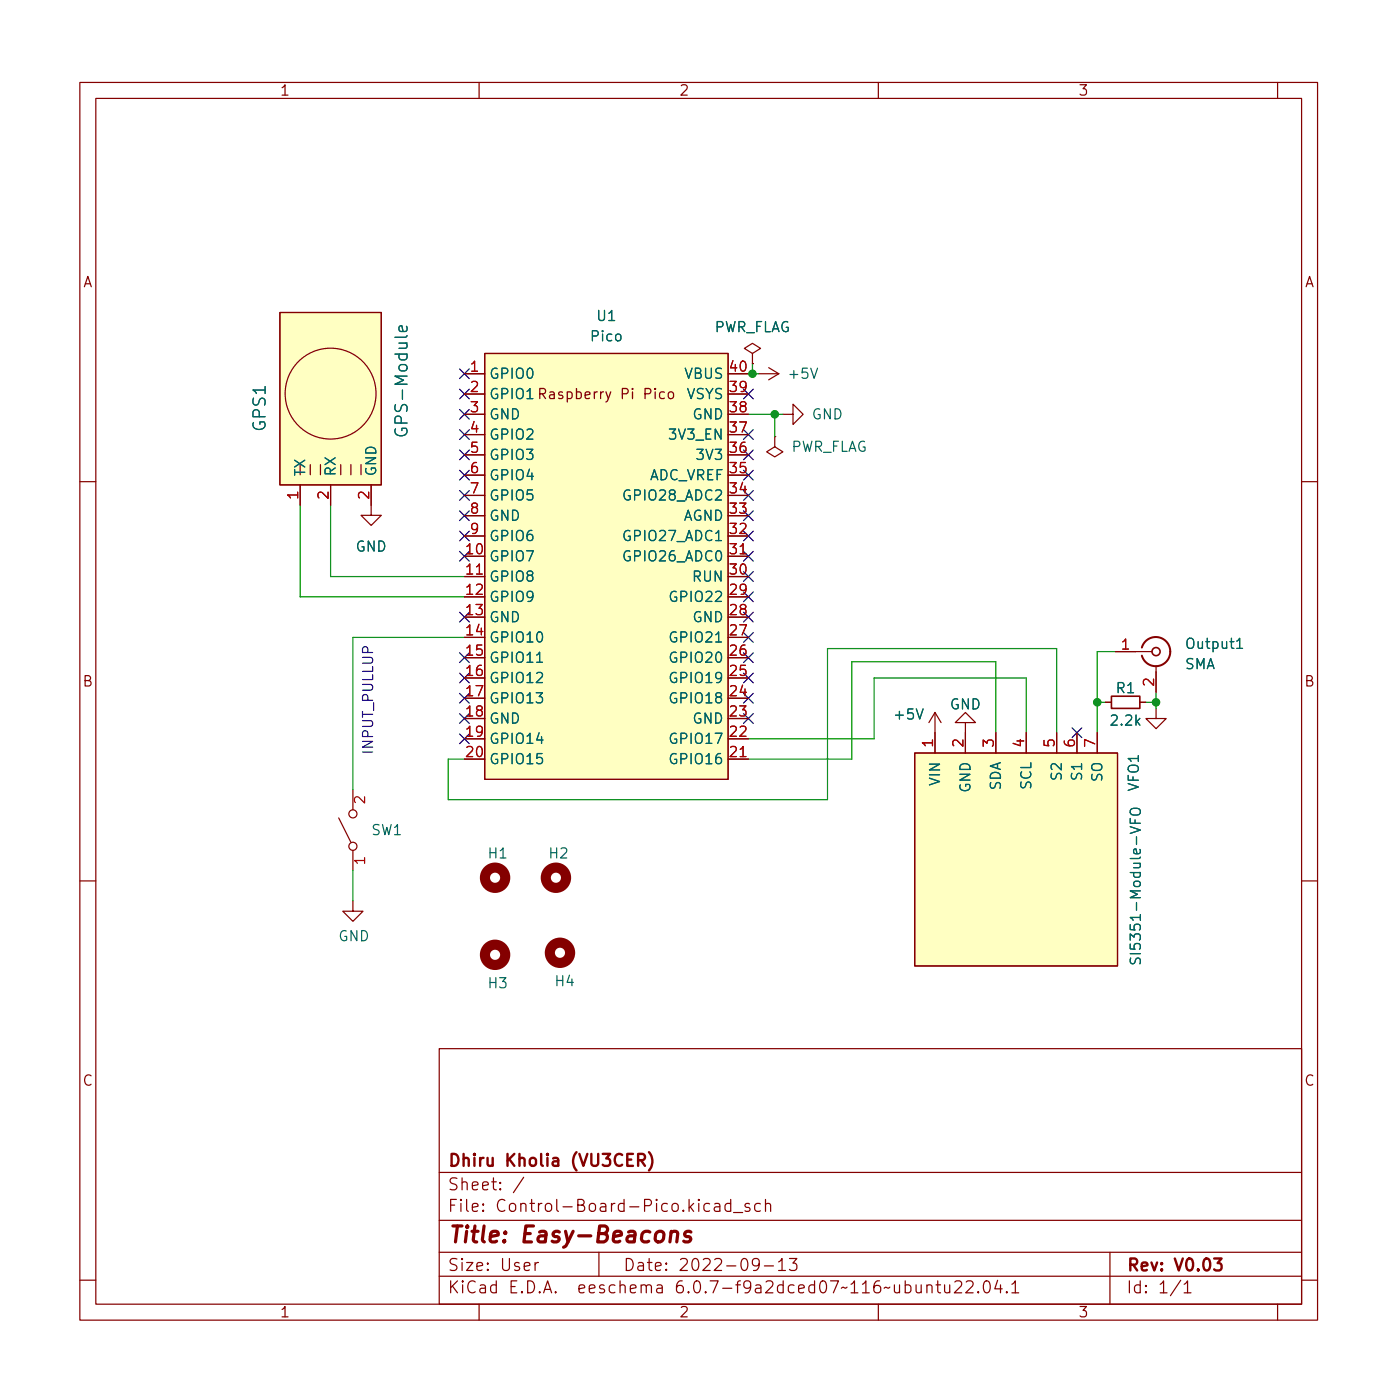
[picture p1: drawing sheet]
<svg xmlns="http://www.w3.org/2000/svg" width="175mm" height="175mm" viewBox="0 0 175 175" stroke-linecap="round" stroke-linejoin="round" font-family="sans-serif">
<g fill="none" stroke="#840000" stroke-width=".15">
<path d="M10 10.3h155v155h-155zM12 12.3h151v151h-151zM60 10.3v2M110 10.3v2M160 10.3v2M35.1 39.1h12.7v21.6h-12.7zM38.9 58.2v1.3M40.1 58.2v1.3M42.7 58.2v1.3M43.9 58.2v1.3M58.2 46.8h2.5M58.2 49.3h2.5"/>
<path d="M58.2 51.9h2.5M58.2 54.4h2.5M58.2 57h2.5M58.2 59.5h2.5M60.7 44.3h30.5v53.3h-30.5zM94.2 44.3l1-.7-1-.6-1 .6 1 .7v1.2M94.2 45.5h.1M95 46.8h2.5M96.3 46l1.2 .8M97 54.7v1.3l1 .6-1 .6-1-.6 1-.6M97 54.7h.1M97.5 46.8l-1.2 .8"/>
<path d="M98 51.9h1.3v-1.3l1.3 1.3-1.3 1.3v-1.3M10 60.3h2M37.6 60.7v2.6M41.4 60.7v2.6M46.5 60.7v3.8h1.3l-1.3 1.3-1.3-1.3h1.3M58.2 72.2h2.5M58.2 62h2.5M58.2 64.6h2.5M58.2 67.1h2.5M91.2 69.7h2.5M163 60.3h2M44.2 98.9v2.5"/>
<path d="M91.2 95.1h2.5M114.6 94.3h25.4v26.7h-25.4zM117.1 89.2v5.1M117.1 89.2l-.8 1.3M117.1 89.2l.8 1.3M120.9 90.5h1.3l-1.3-1.3-1.3 1.3h1.3v3.8M124.7 91.8v2.5M128.5 91.8v2.5M132.3 91.8v2.5M134.9 91.8v2.5M137.4 91.8v2.5M138.4 88h.8"/>
<path d="M139.7 81.6h4.6M142.7 88h.8M144.8 88.7v1.3h1.2l-1.2 1.3-1.3-1.3h1.3M144.8 83.4v3.3M10 110.3h2M42.4 102.4l1.5 3.1M44.2 112.8v1.3h1.3l-1.3 1.3-1.3-1.3h1.3M44.2 106.5v2.5M163 110.3h2M55 131.3h108v32h-108zM55 159.8h108M55 156.8h108"/>
<path d="M55 152.8h108M55 146.8h108M65.6 147.4l-1.3 2M67 158.1v1M67.4 158.1a.38 .38 0 0 0-.4 .3M75 156.8v3M88.9 150.8l-.5-.1-.2 .3v.4l.1 .2 .1 .1 .5-.1M89.5 150.8l.2-.1 .4 .1 .1 .9M90.2 151.1h-.5a.29 .29 0 0 0-.3 .3 .29 .29 0 0 0 .3 .3l.5-.1M91.5 150.8l-.4-.1-.3 .3v.4l.1 .2 .2 .1 .4-.1M91.5 150.2v1.5M91.9 151.9h1.1"/>
<path d="M93.9 150.8l-.4-.1-.2 .2 .1 .2 .5 .2v.1v.2l-.2 .1-.4-.1M95.1 158.3l-.3 .2h-.3l-.3-.2v-.4l.2-.2 .4-.1 .2 .2a.99 .99 0 0 1-.3 1.3h-.3M95.2 150.8l-.4-.1-.3 .3v.4l.2 .2 .1 .1 .4-.1M95.7 158.5h1.2M95.9 150.9a.37 .37 0 0 1 .6 0v.8M95.9 150.2v1.5M97.5 158l.4-.4v1.5M97.5 159.1h.9M98.9 157.6h.9l-.5 .6a.41 .41 0 0 1 .5 .3v.3l-.1 .2-.6 .1-.2-.1M139 156.8v6.5M10 160.3h2M60 163.3v2"/>
<path d="M110 163.3v2M116.1 161.1a.37 .37 0 0 1 .6 0v.8M116.1 160.9v1M117.2 160.9h.6M117.4 160.4v1.3l.1 .1 .3 .1M118.3 160.9l.1 .9a.41 .41 0 0 0 .5 0M118.9 160.9v1M119.6 160.6l.2-.2h.4a.41 .41 0 0 1 .2 .7l-.9 .8h.9M121 160.6l.2-.2h.4a.41 .41 0 0 1 .2 .7l-.9 .8h1M122.5 161.8h.1l-.1 .1-.1-.1h.1v.1M123.4 160.5a.36 .36 0 0 1 .5 .2 .77 .77 0 0 1-.4 1.2 1 1 0 0 1-.1-1.4zM124.9 160.3l-.3 1.1h.9"/>
<path d="M125.3 160.9v1M126.1 161.8h.1l-.1 .1-.1-.1h.1v.1M126.7 160.8l.5-.4v1.5M126.7 161.9h.9M147.9 160.3l-1.3 2M148.3 160.8l.4-.4v1.5M148.3 161.9h.9M160 163.3v2M163 160.3h2"/>
<circle cx="41.4" cy="49.3" r="5.7"/>
<circle cx="44.2" cy="106" r=".51"/>
<circle cx="44.2" cy="101.9" r=".51"/>
</g>
<path d="M79.9 145.3h.6a.41 .41 0 0 0 .3-.4 .41 .41 0 0 0-.3-.4h-.6v1.5M80.3 145.3l.5 .7M81.3 144.3a1.72 1.72 0 0 1 0 2.3M152.1 157.6h.9l-.5 .6a.41 .41 0 0 1 .5 .3v.3l-.2 .2-.5 .1-.2-.1" fill="none" stroke="#840000" stroke-width=".3"/>
<path d="M84 154.4a.49 .49 0 0 1 .9 .1l-.1 1M84.1 154.2l-.2 1.3M86.5 154.3a.49 .49 0 0 0-.8 .3l.1 .2 .6 .2 .1 .2-.1 .2-.2 .1h-.4l-.2-.1" fill="none" stroke="#840000" stroke-width=".4"/>
<g fill="none" stroke="#840000" stroke-width="1.3">
<circle cx="62" cy="119.6" r="1.27"/>
<circle cx="62" cy="109.9" r="1.27"/>
<circle cx="69.6" cy="109.9" r="1.27"/>
<circle cx="70.1" cy="119.3" r="1.27"/>
</g>
<g fill="#ffffc2" stroke="#ffffc2" stroke-width=".13">
<path d="M60.7 44.3h30.5v53.3h-30.5z"/>
<path d="M35.1 39.1h12.7v21.6h-12.7z"/>
<path d="M114.6 94.3h25.4v26.7h-25.4z"/>
</g>
<path d="M67.6 49.3h.5a.34 .34 0 0 0 .2-.3 .34 .34 0 0 0-.2-.3h-.5v1.2M67.9 49.3l.4 .6M83.2 49.1h-.4l-.2 .2v.4l.1 .2h.5M83.7 49.2a.34 .34 0 0 1 .4-.1 .34 .34 0 0 1 .3 .2v.4a.34 .34 0 0 1-.4 .2 .34 .34 0 0 1-.3-.2z" fill="none" stroke="#840000" stroke-width=".16"/>
<path d="M50.9 40.9l.1 .4-.2 .2-.8-.1v-.1v-.4l.3-.1 .2 .7M67.2 82.9h.7M154.9 81.2h.7M141.5 102.5v.6h1.3M141.6 120v.6a.3 .3 0 0 0 .3 .1 .3 .3 0 0 0 .2-.2 .46 .46 0 0 1 .4-.5h.2l.1 .2v.5M141.6 101.4a.81 .81 0 0 1 1.2 .1 .43 .43 0 0 1-.4 .6h-.4a.42 .42 0 0 1-.4-.2 .42 .42 0 0 1 0-.5z" fill="none" stroke="#006464" stroke-width=".15"/>
<path d="M143 81.1a1.81 1.81 0 0 1 2.8-1 1.81 1.81 0 0 1 0 3 1.81 1.81 0 0 1-2.8-1" fill="none" stroke="#840000" stroke-width=".25"/>
<g fill="none" stroke="#840000" stroke-width=".2">
<path d="M139.2 87.2h3.5v1.5h-3.5z"/>
<circle cx="144.8" cy="81.6" r=".51"/>
</g>
<g fill="none" stroke="#009600" stroke-width=".15">
<path d="M93.7 46.8h1.3M93.7 51.9h4.3M94.2 45.5v1.3M97 51.9v2.8M37.6 63.3v11.4h20.6M41.4 63.3v8.9h16.8M58.2 79.8h-14v19.1M124.7 91.8v-8.9h-18v12.2h-13M128.5 91.8v-6.9h-19v7.6h-15.8M132.3 91.8v-10.6h-28.7v18.9h-47.5v-5h2.1M137.4 88h1M139.7 81.6h-2.3v10.2"/>
<path d="M143.5 88h1.3M144.8 86.7v2M44.2 109v3.8"/>
</g>
<g fill="none" stroke="#000084" stroke-width=".15">
<path d="M57.6 46.2l1.2 1.2M57.6 51.3l1.2 1.2M57.6 53.8l1.2 1.2M57.6 48.7l1.2 1.3M57.6 56.4l1.2 1.2M57.6 58.9l1.2 1.2M58.8 46.2l-1.2 1.2M58.8 51.3l-1.2 1.2M58.8 53.8l-1.2 1.2M58.8 48.7l-1.2 1.3M58.8 56.4l-1.2 1.2M58.8 58.9l-1.2 1.2"/>
<path d="M93.1 56.4l1.2 1.2M93.1 58.9l1.2 1.2M93.1 53.8l1.2 1.2M93.1 48.7l1.2 1.3M94.3 53.8l-1.2 1.2M94.3 56.4l-1.2 1.2M94.3 58.9l-1.2 1.2M94.3 48.7l-1.2 1.3M57.6 76.7l1.2 1.2M57.6 61.4l1.2 1.3M57.6 69.1l1.2 1.2M57.6 64l1.2 1.2"/>
<path d="M57.6 66.5l1.2 1.2M58.8 76.7l-1.2 1.2M58.8 61.4l-1.2 1.3M58.8 69.1l-1.2 1.2M58.8 64l-1.2 1.2M58.8 66.5l-1.2 1.2M93.1 74.1l1.2 1.3M93.1 71.6l1.2 1.2M93.1 64l1.2 1.2M93.1 69.1l1.2 1.2M93.1 66.5l1.2 1.2M93.1 61.4l1.2 1.3"/>
<path d="M93.1 79.2l1.2 1.2M93.1 76.7l1.2 1.2M94.3 74.1l-1.2 1.3M94.3 71.6l-1.2 1.2M94.3 64l-1.2 1.2M94.3 69.1l-1.2 1.2M94.3 66.5l-1.2 1.2M94.3 61.4l-1.2 1.3M94.3 79.2l-1.2 1.2M94.3 76.7l-1.2 1.2M57.6 89.4l1.2 1.2M57.6 91.9l1.2 1.2"/>
<path d="M57.6 86.8l1.2 1.3M57.6 84.3l1.2 1.2M57.6 81.8l1.2 1.2M58.8 89.4l-1.2 1.2M58.8 91.9l-1.2 1.2M58.8 86.8l-1.2 1.3M58.8 84.3l-1.2 1.2M58.8 81.8l-1.2 1.2M93.1 81.8l1.2 1.2M93.1 89.4l1.2 1.2M93.1 86.8l1.2 1.3M93.1 84.3l1.2 1.2"/>
<path d="M94.3 81.8l-1.2 1.2M94.3 89.4l-1.2 1.2M94.3 86.8l-1.2 1.3M94.3 84.3l-1.2 1.2M134.3 91.2l1.2 1.2M135.5 91.2l-1.2 1.2"/>
</g>
<g fill="#009600" stroke="#009600" stroke-width=".15">
<circle cx="97" cy="51.9" r=".46"/>
<circle cx="144.8" cy="88" r=".46"/>
<circle cx="137.4" cy="88" r=".46"/>
<circle cx="94.2" cy="46.8" r=".46"/>
</g>
<text font-size="2.8" fill="#840000" x="56" y="155.6">Title: Easy-Beacons</text>
<g font-size="2.1" fill="#006464">
<text x="33.3" y="53.9" transform="rotate(-90 33.3 53.9)">GPS1</text>
<text x="51.1" y="54" transform="rotate(-90 51.1 54)">GPS-Module</text>
</g>
<g font-size="2.1" fill="#840000">
<text x="56" y="149.1">Sheet: /</text>
<text x="56" y="146.1">Dhiru Kholia (VU3CER)</text>
<text x="56" y="151.8">File: Control-Board-Pico.kicad_sch</text>
<text x="56" y="162">KiCad E.D.A. eeschema 6.0.7-f9a2dced07~116~ubuntu22.04.1</text>
<text x="56" y="159.2">Size: User</text>
<text x="78" y="159.2">Date: 2022-09-13</text>
<text x="141" y="159.2">Rev: V0.03</text>
<text x="141" y="162">Id: 1/1</text>
</g>
<g font-size="1.8" fill="#840000">
<text x="35" y="12">1</text>
<text x="85" y="12">2</text>
<text x="135" y="12">3</text>
<text x="10.3" y="36">A</text>
<text x="163.4" y="36">A</text>
<text x="68.4" y="50">Raspberry Pi Pico</text>
<text x="10.3" y="86">B</text>
<text x="163.4" y="86">B</text>
<text x="10.3" y="136">C</text>
<text x="163.4" y="136">C</text>
<text x="35" y="165">1</text>
<text x="85" y="165">2</text>
<text x="135" y="165">3</text>
</g>
<g font-size="1.8" fill="#006464">
<text x="74.8" y="40.2">U1</text>
<text x="89.3" y="41.6">PWR_FLAG</text>
<text x="61.2" y="47.4">GPIO0</text>
<text x="74.1" y="42.7">Pico</text>
<text x="85.8" y="47.4">VBUS</text>
<text x="99" y="47.4">+5V</text>
<text x="61.2" y="50">GPIO1</text>
<text x="61.2" y="52.5">GND</text>
<text x="86" y="50">VSYS</text>
<text x="86.7" y="52.5">GND</text>
<text x="101.6" y="52.5">GND</text>
<text x="38.2" y="59.7" transform="rotate(-90 38.2 59.7)">TX</text>
<text x="42" y="59.7" transform="rotate(-90 42 59.7)">RX</text>
<text x="47.1" y="59.7" transform="rotate(-90 47.1 59.7)">GND</text>
<text x="61.2" y="55.1">GPIO2</text>
<text x="61.2" y="57.6">GPIO3</text>
<text x="84.1" y="55.1">3V3_EN</text>
<text x="87.5" y="57.6">3V3</text>
<text x="98.9" y="56.6">PWR_FLAG</text>
<text x="61.2" y="60.1">GPIO4</text>
<text x="61.2" y="62.7">GPIO5</text>
<text x="61.2" y="65.2">GND</text>
<text x="78.5" y="62.7">GPIO28_ADC2</text>
<text x="81.1" y="60.1">ADC_VREF</text>
<text x="85.5" y="65.2">AGND</text>
<text x="44.5" y="69.1">GND</text>
<text x="61.2" y="70.3">GPIO7</text>
<text x="61.2" y="67.8">GPIO6</text>
<text x="78.5" y="70.3">GPIO26_ADC0</text>
<text x="78.5" y="67.8">GPIO27_ADC1</text>
<text x="61.2" y="72.8">GPIO8</text>
<text x="61.2" y="75.4">GPIO9</text>
<text x="61.2" y="77.9">GND</text>
<text x="84.3" y="75.4">GPIO22</text>
<text x="86.7" y="77.9">GND</text>
<text x="86.8" y="72.8">RUN</text>
<text x="61.2" y="80.5">GPIO10</text>
<text x="61.2" y="83">GPIO11</text>
<text x="84.3" y="83">GPIO20</text>
<text x="84.3" y="80.5">GPIO21</text>
<text x="148.3" y="83.8">SMA</text>
<text x="148.7" y="81.3">Output1</text>
<text x="61.2" y="85.5">GPIO12</text>
<text x="61.2" y="88.1">GPIO13</text>
<text x="84.3" y="88.1">GPIO18</text>
<text x="84.3" y="85.5">GPIO19</text>
<text x="118.9" y="88.8">GND</text>
<text x="139.8" y="86.8">R1</text>
<text x="61.2" y="90.6">GND</text>
<text x="61.2" y="93.2">GPIO14</text>
<text x="61.2" y="95.7">GPIO15</text>
<text x="84.3" y="95.7">GPIO16</text>
<text x="84.3" y="93.2">GPIO17</text>
<text x="86.7" y="90.6">GND</text>
<text x="112.2" y="90.1">+5V</text>
<text x="139.2" y="90.9">2.2k</text>
<text x="117.7" y="98.3" transform="rotate(-90 117.7 98.3)">VIN</text>
<text x="121.5" y="99.3" transform="rotate(-90 121.5 99.3)">GND</text>
<text x="125.3" y="99.1" transform="rotate(-90 125.3 99.1)">SDA</text>
<text x="129.2" y="98.9" transform="rotate(-90 129.2 98.9)">SCL</text>
<text x="133" y="97.5" transform="rotate(-90 133 97.5)">S2</text>
<text x="135.5" y="97.5" transform="rotate(-90 135.5 97.5)">S1</text>
<text x="138" y="97.9" transform="rotate(-90 138 97.9)">SO</text>
<text x="142.6" y="99.1" transform="rotate(-90 142.6 99.1)">VFO1</text>
<text x="46.5" y="104.6">SW1</text>
<text x="61.2" y="107.5">H1</text>
<text x="68.8" y="107.5">H2</text>
<text x="42.4" y="117.9">GND</text>
<text x="142.9" y="119.3" transform="rotate(-90 142.9 119.3)">SI5351-Module-VFO</text>
<text x="61.2" y="123.8">H3</text>
<text x="69.6" y="123.5">H4</text>
</g>
<g font-size="1.8" fill="#a90000">
<text x="58.9" y="46.6">1</text>
<text x="91.5" y="46.6">40</text>
<text x="58.9" y="49.1">2</text>
<text x="58.9" y="51.6">3</text>
<text x="91.5" y="51.6">38</text>
<text x="91.5" y="49.1">39</text>
<text x="58.9" y="54.2">4</text>
<text x="58.9" y="56.7">5</text>
<text x="58.9" y="59.3">6</text>
<text x="91.5" y="59.3">35</text>
<text x="91.5" y="56.7">36</text>
<text x="91.5" y="54.2">37</text>
<text x="37.3" y="62.5" transform="rotate(-90 37.3 62.5)">1</text>
<text x="41.1" y="62.5" transform="rotate(-90 41.1 62.5)">2</text>
<text x="46.2" y="62.5" transform="rotate(-90 46.2 62.5)">2</text>
<text x="58.9" y="61.8">7</text>
<text x="58.9" y="64.3">8</text>
<text x="91.5" y="64.3">33</text>
<text x="91.5" y="61.8">34</text>
<text x="58.5" y="69.4">10</text>
<text x="58.5" y="72">11</text>
<text x="58.9" y="66.9">9</text>
<text x="91.5" y="72">30</text>
<text x="91.5" y="69.4">31</text>
<text x="91.5" y="66.9">32</text>
<text x="58.5" y="74.5">12</text>
<text x="58.5" y="77">13</text>
<text x="91.5" y="77">28</text>
<text x="91.5" y="74.5">29</text>
<text x="58.5" y="79.6">14</text>
<text x="58.5" y="82.1">15</text>
<text x="91.5" y="82.1">26</text>
<text x="91.5" y="79.6">27</text>
<text x="140.5" y="81.4">1</text>
<text x="58.5" y="84.7">16</text>
<text x="58.5" y="87.2">17</text>
<text x="58.5" y="89.7">18</text>
<text x="91.5" y="89.7">23</text>
<text x="91.5" y="87.2">24</text>
<text x="91.5" y="84.7">25</text>
<text x="144.5" y="85.9" transform="rotate(-90 144.5 85.9)">2</text>
<text x="58.5" y="92.3">19</text>
<text x="58.5" y="94.8">20</text>
<text x="91.5" y="94.8">21</text>
<text x="91.5" y="92.3">22</text>
<text x="116.8" y="93.5" transform="rotate(-90 116.8 93.5)">1</text>
<text x="120.6" y="93.5" transform="rotate(-90 120.6 93.5)">2</text>
<text x="124.5" y="93.5" transform="rotate(-90 124.5 93.5)">3</text>
<text x="128.3" y="93.5" transform="rotate(-90 128.3 93.5)">4</text>
<text x="132.1" y="93.5" transform="rotate(-90 132.1 93.5)">5</text>
<text x="134.6" y="93.5" transform="rotate(-90 134.6 93.5)">6</text>
<text x="137.2" y="93.5" transform="rotate(-90 137.2 93.5)">7</text>
<text x="45.7" y="100.6" transform="rotate(-90 45.7 100.6)">2</text>
<text x="45.7" y="108.3" transform="rotate(-90 45.7 108.3)">1</text>
</g>
<text font-size="1.8" fill="#0000c2" x="46.7" y="94.6" transform="rotate(-90 46.7 94.6)">INPUT_PULLUP</text>
</svg>
